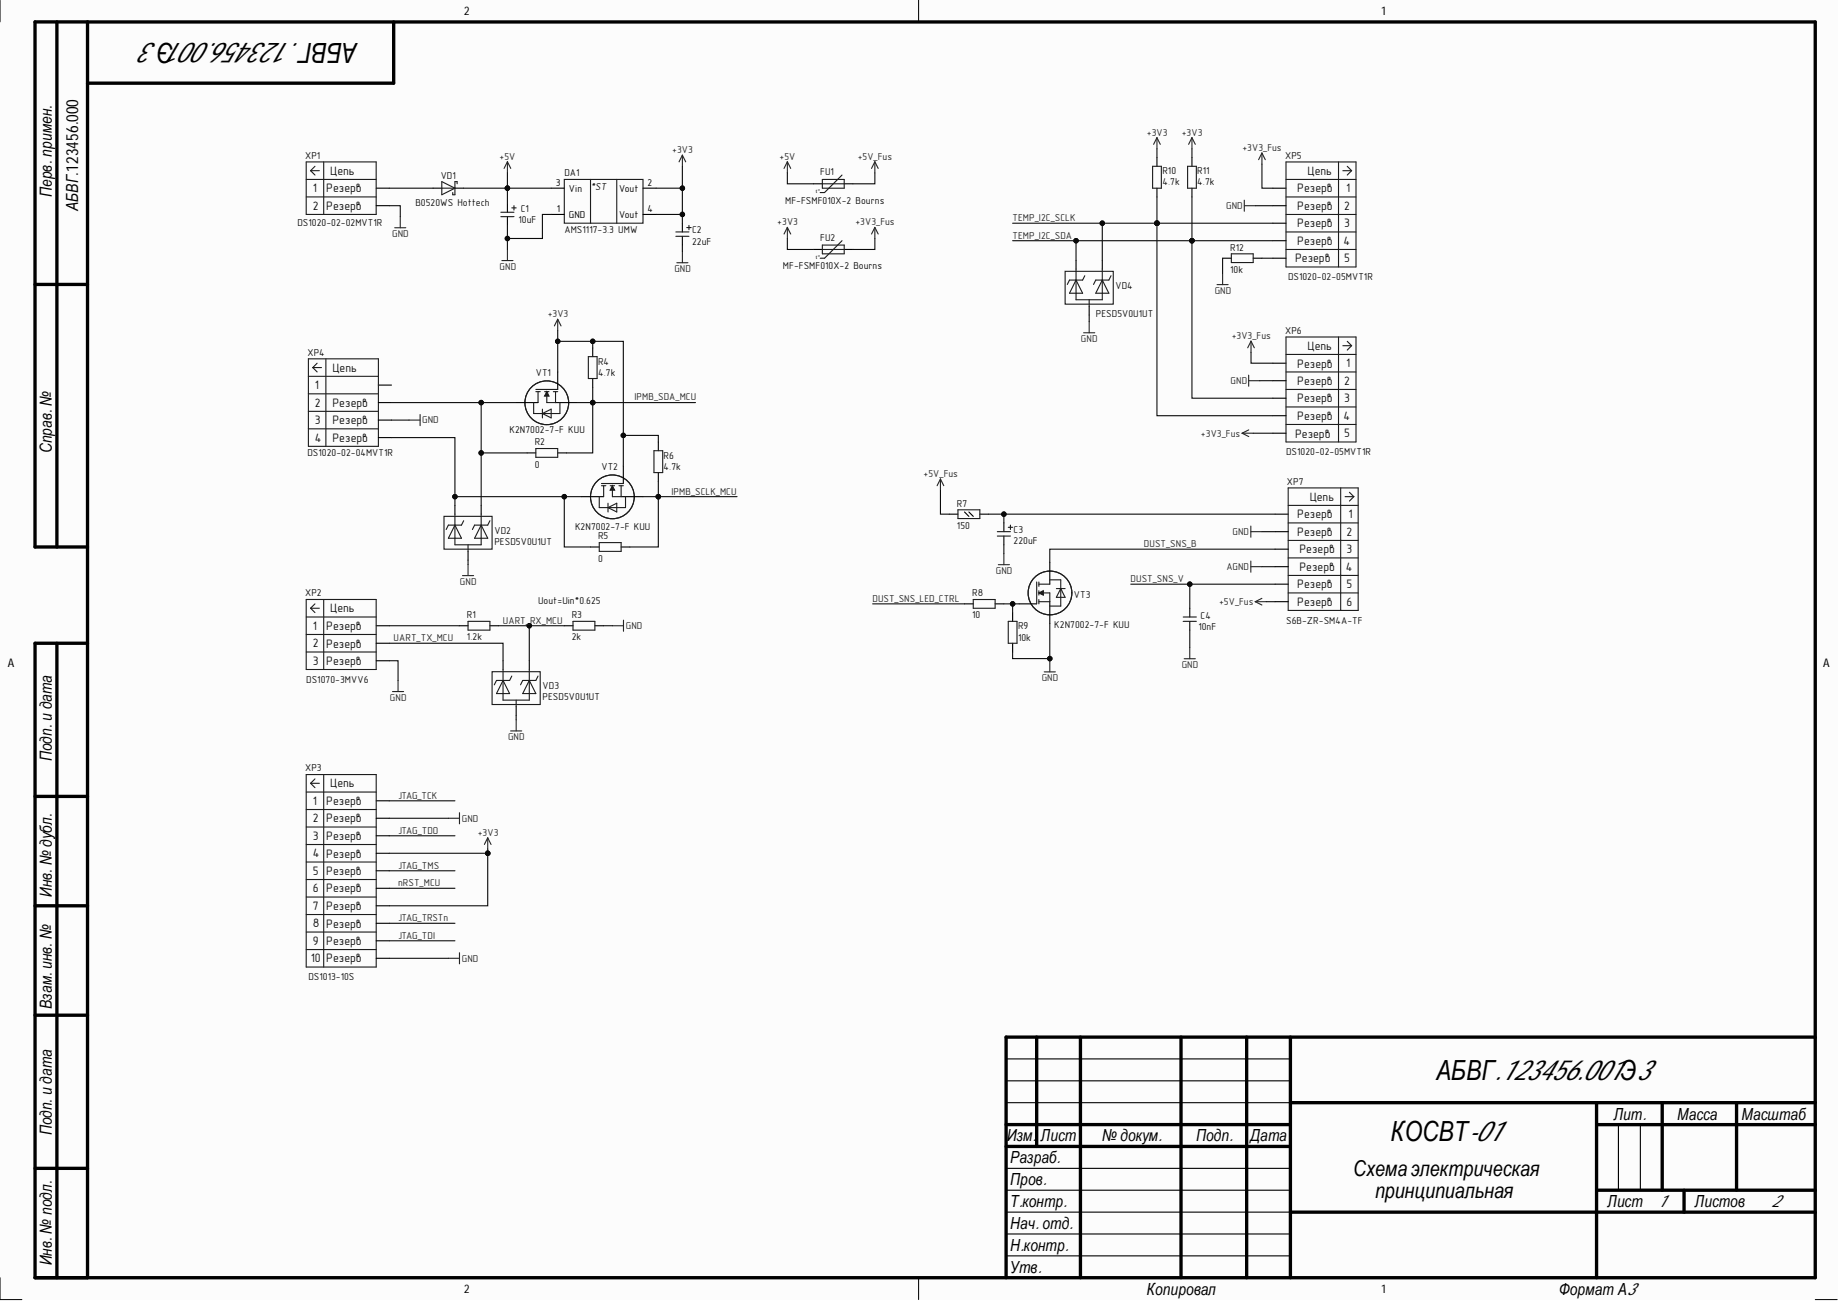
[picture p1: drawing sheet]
<svg xmlns="http://www.w3.org/2000/svg" width="420mm" height="297mm" viewBox="0 0 420 297" stroke-linecap="round" stroke-linejoin="round" font-family="sans-serif">
<g fill="#fcfcfc">
<path d="M0 0h419.2v296.5h-419.2z" fill-rule="evenodd"/>
<path d="M5 5h409.2v286.5h-409.2z" fill-rule="evenodd"/>
</g>
<path d="M0 0v5M209.6 0v5M0 291.5v5h5M209.6 291.5v5M414.2 296.5h5" fill="none" stroke="#000" stroke-width=".23"/>
<g fill="none" stroke="#000" stroke-width=".76">
<path d="M13 5v119.8M20 5v286.5M89.8 5v14h-69.8M8 64.9h12M20 124.8h-12v-119.8h406.2v286.5h-406.2v-144.7h12M13 146.8v144.7M8 181.7h12M8 206.6h12M8 231.6h12M236.5 236.6v25M246.5 236.6v54.9M269.5 236.6v54.9"/>
<path d="M284.4 236.6v54.9M294.4 236.6v54.9M414.2 236.6h-184.7v54.9M229.5 256.6h64.9M294.4 251.6h119.8M364.3 256.6h49.9M364.3 251.6v39.9M379.2 251.6v19.9M396.2 251.6v19.9M8 266.5h12M229.5 261.6h64.9M294.4 276.5h119.8"/>
<path d="M364.3 271.5h49.9M384.2 271.5v5"/>
</g>
<g fill="none" stroke="#000" stroke-width=".25">
<path d="M85.8 42.9h3M85.8 46.9h3M125.8 42.9h2.9M125.8 48.9h2.9M146.7 42.9h3M146.7 48.9h3M290.4 42.9h3M290.4 46.9h3M290.4 50.9h3M290.4 54.9h3M290.4 58.9h3M290.4 82.9h3"/>
<path d="M290.4 86.9h3M290.4 90.8h3M290.4 94.8h3M290.4 98.8h3M216.6 117.3h2M220.1 116.8l1 1M221.1 116.8l1 1M223.6 117.3h2M229 119.3v2M290.9 117.3h3M229 122.3v2M232.5 137.8h4"/>
<path d="M239.5 128.3v5M239.5 137.3v5M290.9 121.3h3M290.9 125.3h3M290.9 129.3h3M290.9 133.3h3M290.9 137.3h3M85.8 142.8h3M85.8 146.8h3M85.8 150.7h3M229.5 251.6h64.9M229.5 246.6h64.9"/>
<path d="M229.5 241.6h64.9M369.3 256.6v14.9M374.3 256.6v14.9M229.5 276.5h64.9M229.5 271.5h64.9M229.5 266.5h64.9M229.5 286.5h64.9M229.5 281.5h64.9"/>
</g>
<g fill="none" stroke="#1c1c1c" stroke-width=".25">
<path d="M69.9 36.9h15.9v12h-15.9zM70.9 38.9l1 1M70.9 38.9h2M71.9 37.9l-1 1M73.9 36.9v12M293.4 36.9h16v24h-16zM305.4 36.9v24M306.4 38.9h2M307.4 37.9l1 1M308.4 38.9l-1 1M69.9 40.9h15.9M69.9 44.9h15.9"/>
<path d="M128.7 40.9h18v10h-18zM134.7 40.9v10M140.7 40.9v10M293.4 40.9h16M293.4 44.9h16M293.4 48.9h16M293.4 52.9h16M293.4 56.9h16M293.4 76.9h16v23.9h-16zM305.4 76.9v23.9M306.4 78.9h2M307.4 77.9l1 1"/>
<path d="M308.4 78.9l-1 1M293.4 80.9h16M293.4 84.9h16M293.4 88.9h16M293.4 92.8h16M293.4 96.8h16M218.6 116.3h5v2h-5zM230.5 119.8v1M293.9 111.3h16v28h-16zM293.9 115.3h16M293.9 119.3h16M305.9 111.3v28"/>
<path d="M306.9 113.3h2M307.9 112.3l1 1M308.9 113.3l-1 1M69.9 136.8h15.9v15.9h-15.9zM70.9 138.8l1 1M70.9 138.8h2M71.9 137.8l-1 1M73.9 136.8v15.9M227.5 121.3h3M227.5 122.3h3M230 120.3h1M236.5 132.8v5"/>
<path d="M237 135.3h2.5v2h-2.5M237 133.3h2.5M293.9 123.3h16M293.9 127.3h16M293.9 131.3h16M293.9 135.3h16M69.9 140.8h15.9M69.9 144.8h15.9M69.9 148.7h15.9"/>
<circle cx="239.6" cy="135.3" r="5"/>
</g>
<g fill="none" stroke="#262626" stroke-width=".25">
<path d="M115.8 36.9l-.8 1.5M115.8 36.9l.7 1.5M115.8 36.9v2.5M155.7 35.4l-.8 1.5M155.7 35.4l.7 1.5M155.7 35.4v2.5M90.1 52h2.5M91.3 49.4v2.6M227.8 128.8h2.5M229 126.3v2.5M285.4 120v2.6M285.4 128v2.5"/>
<path d="M285.4 129.3h2.5M285.4 121.3h2.5"/>
</g>
<path d="M237 135.3l1-.5v1z" fill="#1c1c1c"/>
<g fill="none" stroke="#1c1c1c" stroke-width=".25">
<path d="M122.3 88.9h4.9M122.8 89.4v2.4M124.8 89.4v2.4h1.9v-2.4M222.1 136.8h4.9v2h-4.9zM237 135.3l1-.5v1zM237 132.8v1M237 134.8v1M237 136.8v1M239.5 132.3h2.5v6h-2.5M241 134.3h2M242 134.3l1 2h-2zM230 141.8h2v5h-2z"/>
<circle cx="124.8" cy="91.9" r="5"/>
</g>
<path d="M238.2 153.3h2.6M239.5 150.7v2.6" fill="none" stroke="#262626" stroke-width=".25"/>
<path d="M117.8 91.8h5M126.7 91.8h5M127.2 84.9v4M220.1 137.8h2M227 137.8h2M231 139.8v2M231 146.8v2" fill="none" stroke="#000" stroke-width=".25"/>
<path d="M124.8 89.4l.5 1h-1.1z" fill="#1c1c1c"/>
<g fill="none" stroke="#1c1c1c" stroke-width=".25">
<path d="M121.8 91.8v2.5h5.9v-2.5M122.3 89.4h1M123.8 93.3v2M123.8 94.3l2-1v2zM124.3 89.4h.9M124.8 89.4l.5 1h-1.1zM126.2 89.4h1M134.2 81.4h2v5h-2zM122.3 102.3h4.9v2h-4.9zM137.2 110.3h5M137.7 110.8v2.5M139.7 110.8v2.5h2v-2.5"/>
<circle cx="139.7" cy="113.4" r="5"/>
</g>
<path d="M127.2 72.8l-.7 1.6M127.2 72.8l.8 1.6M127.2 72.8v2.6" fill="none" stroke="#262626" stroke-width=".25"/>
<path d="M135.2 79.4v2M135.2 86.4v2M120.3 103.3h2M127.2 103.3h2M132.7 113.3h5M141.7 113.3h5M142.2 106.3v4" fill="none" stroke="#000" stroke-width=".25"/>
<path d="M139.7 110.8l.5 1h-1z" fill="#1c1c1c"/>
<g fill="none" stroke="#1c1c1c" stroke-width=".25">
<path d="M192.1 39.9l-4 4h-1M263 37.9h2v5h-2zM271 37.9h2v5h-2zM100.8 42.9h3M100.8 41.4l3 1.5-3 1.5zM104.3 41.9v-.5h-.5v3h-.5v-.5M114.3 48.4h3M114.3 49.4h3M116.8 47.4h1M117.3 46.9v1M154.2 52.9h3M154.2 53.9h3"/>
<path d="M156.7 51.9h1M157.2 51.4v1M187.6 55.9h5v2h-5zM187.6 40.9h5v2h-5zM187.6 56.9h5M187.6 41.9h5M192.1 54.9l-4 4h-1M280.9 57.9h5v2h-5zM243 61.9h11v7.5h-11zM245.5 63.9l1.5 3h-3zM245.5 61.4v7h6v-7M247.5 62.9l-.5 1h-3l-.5 1"/>
<path d="M248.5 68.4v1.5M251.5 63.9l1.5 3h-3zM253.5 62.9l-.5 1h-3l-.5 1M70.4 81.9h15.9v19.9h-15.9zM70.4 85.9h15.9M70.4 89.8h15.9M70.4 93.8h15.9M70.4 97.8h15.9M71.4 83.9l1 1M71.4 83.9h2M72.4 82.9l-1 1M74.4 81.9v19.9"/>
<path d="M101.3 117.8h11v7.5h-11zM103.8 117.3v7h6v-7M103.8 119.8l1.5 3h-3zM105.8 118.8l-.5 1h-3l-.5 1M109.8 119.8l1.5 3h-3zM111.8 118.8l-.5 1h-3l-.5 1M136.7 113.3v2.5h6v-2.5M137.2 110.8h1M138.7 114.8v2M138.7 115.8l2-1v2zM139.2 110.8h1M139.7 110.8l.5 1h-1z"/>
<path d="M141.2 110.8h1M149.2 102.8h2v5h-2zM106.8 124.3v1.5M136.7 123.8h5v2h-5zM106.8 141.8h5v2h-5zM112.3 153.2h11v7.5h-11zM114.8 155.2l1.5 3h-3zM114.8 152.7v7h6v-7M116.8 154.2l-.5 1h-3l-.5 1M117.8 159.7v1.5M120.8 155.2l1.5 3h-3zM122.8 154.2l-.5 1h-3l-.5 1"/>
<path d="M130.7 141.8h5v2h-5zM270 141.8h3M270 140.8h3M69.9 176.7h15.9v43.9h-15.9zM70.9 178.7l1 1M70.9 178.7h2M71.9 177.7l-1 1M73.9 176.7v43.9M69.9 180.7h15.9M69.9 184.7h15.9M69.9 188.7h15.9M69.9 192.7h15.9"/>
<path d="M69.9 196.7h15.9M69.9 200.7h15.9M69.9 204.7h15.9M69.9 208.6h15.9M69.9 212.6h15.9M69.9 216.6h15.9"/>
</g>
<g fill="none" stroke="#000" stroke-width=".25">
<path d="M264 35.9v2M271.9 35.9v2M98.8 42.9h2M103.8 42.9h2M115.8 46.4v2M115.8 49.4v2M155.7 50.9v2M155.7 53.9v2M185.6 56.9h2M185.6 41.9h2M192.6 56.9h2M192.6 41.9h2"/>
<path d="M245.5 59.4v2M251.5 59.4v2M264 42.9v2M271.9 42.9v2M278.9 58.9h2M285.9 58.9h2M248.5 69.9v2M86.3 87.9h3M86.3 91.8h3M86.3 95.8h3M86.3 99.8h3M103.8 115.3v2"/>
<path d="M109.8 115.3v2M150.2 100.8v2M150.2 107.8v2M106.8 125.8v2M134.7 124.8h2M141.7 124.8h2M271.5 138.8v2M104.8 142.8h2M111.8 142.8h2M114.8 150.7v2M120.8 150.7v2M128.7 142.8h2"/>
<path d="M135.7 142.8h2M271.5 141.8v2M117.8 161.2v2M85.8 182.7h3M85.8 186.7h3M85.8 190.7h3M85.8 194.7h3M85.8 198.7h3M85.8 202.7h3M85.8 206.6h3M85.8 210.6h3M85.8 214.6h3"/>
<path d="M85.8 218.6h3"/>
</g>
<g fill="none" stroke="#262626" stroke-width=".25">
<path d="M179.6 36.9l-.7 1.5M179.6 36.9l.8 1.5M179.6 36.9v2.5M199.6 36.9v2.5M199.6 36.9l-.8 1.5M199.6 36.9l.8 1.5M264 31.4l-.8 1.5M264 31.4l.7 1.5M264 31.4v2.5M271.9 31.4l-.7 1.5M271.9 31.4l.8 1.5M271.9 31.4v2.5"/>
<path d="M287.9 34.9l-.7 1.5M287.9 34.9l.8 1.5M287.9 34.9v2.5M114.5 59.4h2.5M115.8 56.9v2.5M154.4 59.9h2.6M155.7 57.4v2.5M179.6 51.9v2.5M179.6 51.9l-.7 1.5M179.6 51.9l.8 1.5M199.6 51.9l-.8 1.5M199.6 51.9l.8 1.5"/>
<path d="M199.6 51.9v2.5M283.9 45.7v2.5M283.9 46.9h2.5M247.2 75.9h2.6M248.5 73.4v2.5M277.7 64.9h2.5M278.9 62.4v2.5M285.4 77.8l-.7 1.6M285.4 77.8l.8 1.6M285.4 77.8v2.6M93.3 95.8h2.6M95.9 94.6v2.5"/>
<path d="M283.4 98.8l1.5 .8M283.4 98.8h2.5M284.9 85.6v2.5M284.9 86.9h2.5M284.9 98.1l-1.5 .7M214.6 109.3l-.8 1.5M214.6 109.3l.7 1.5M214.6 109.3v2.5M105.5 131.3h2.6M106.8 128.8v2.5M286.4 137.3l1.5 .7M286.4 137.3h2.5"/>
<path d="M287.9 136.5l-1.5 .8M89.6 157.8h2.5M90.8 155.2v2.6M139.7 142.8h2.6M142.3 141.5v2.5M270.2 150.3h2.5M271.5 147.7v2.6M116.5 166.8h2.5M117.8 164.2v2.6M102.3 186.7h2.5M104.8 185.4v2.5M111.3 191.1l-.8 1.6"/>
<path d="M111.3 191.1l.7 1.6M111.3 191.1v2.6M102.3 218.6h2.5M104.8 217.4v2.5"/>
</g>
<path d="M155.7 37.9v5h-6" fill="none" stroke="#0e0e0e" stroke-width=".25"/>
<circle cx="155.7" cy="42.9" r=".51" fill="#0e0e0e"/>
<circle cx="155.7" cy="42.9" r=".51" fill="none" stroke="#0e0e0e" stroke-width=".23"/>
<path d="M88.8 46.9h2.5v2.5M229 124.3v2M258 133.3h32.9M287.9 129.3h3" fill="none" stroke="#0e0e0e" stroke-width=".25"/>
<circle cx="271.5" cy="133.3" r=".51" fill="#0e0e0e"/>
<circle cx="271.5" cy="133.3" r=".51" fill="none" stroke="#0e0e0e" stroke-width=".23"/>
<path d="M287.9 121.3h3M239.5 142.3v8.4" fill="none" stroke="#0e0e0e" stroke-width=".25"/>
<circle cx="239.5" cy="150.3" r=".51" fill="#0e0e0e"/>
<circle cx="239.5" cy="150.3" r=".51" fill="none" stroke="#0e0e0e" stroke-width=".23"/>
<path d="M229 137.8h3.5" fill="none" stroke="#0e0e0e" stroke-width=".25"/>
<circle cx="231" cy="137.8" r=".51" fill="#0e0e0e"/>
<circle cx="231" cy="137.8" r=".51" fill="none" stroke="#0e0e0e" stroke-width=".23"/>
<path d="M231 148.8v1.5h8.5" fill="none" stroke="#0e0e0e" stroke-width=".25"/>
<circle cx="239.5" cy="150.3" r=".51" fill="#0e0e0e"/>
<circle cx="239.5" cy="150.3" r=".51" fill="none" stroke="#0e0e0e" stroke-width=".23"/>
<path d="M231 137.8v2" fill="none" stroke="#0e0e0e" stroke-width=".25"/>
<circle cx="231" cy="137.8" r=".51" fill="#0e0e0e"/>
<circle cx="231" cy="137.8" r=".51" fill="none" stroke="#0e0e0e" stroke-width=".23"/>
<path d="M127.2 77.9h8v1.5M199.1 137.8h21" fill="none" stroke="#0e0e0e" stroke-width=".25"/>
<circle cx="135.2" cy="77.9" r=".51" fill="#0e0e0e"/>
<circle cx="135.2" cy="77.9" r=".51" fill="none" stroke="#0e0e0e" stroke-width=".23"/>
<circle cx="127.2" cy="77.9" r=".51" fill="#0e0e0e"/>
<circle cx="127.2" cy="77.9" r=".51" fill="none" stroke="#0e0e0e" stroke-width=".23"/>
<path d="M135.2 88.4v3.4h-3.5" fill="none" stroke="#0e0e0e" stroke-width=".25"/>
<circle cx="135.2" cy="91.8" r=".51" fill="#0e0e0e"/>
<circle cx="135.2" cy="91.8" r=".51" fill="none" stroke="#0e0e0e" stroke-width=".23"/>
<path d="M135.2 91.8h23.5" fill="none" stroke="#0e0e0e" stroke-width=".25"/>
<circle cx="135.2" cy="91.8" r=".51" fill="#0e0e0e"/>
<circle cx="135.2" cy="91.8" r=".51" fill="none" stroke="#0e0e0e" stroke-width=".23"/>
<path d="M135.2 91.8v11.5h-6" fill="none" stroke="#0e0e0e" stroke-width=".25"/>
<circle cx="135.2" cy="91.8" r=".51" fill="#0e0e0e"/>
<circle cx="135.2" cy="91.8" r=".51" fill="none" stroke="#0e0e0e" stroke-width=".23"/>
<path d="M109.8 91.8v11.5h10.5" fill="none" stroke="#0e0e0e" stroke-width=".25"/>
<circle cx="109.8" cy="103.3" r=".51" fill="#0e0e0e"/>
<circle cx="109.8" cy="103.3" r=".51" fill="none" stroke="#0e0e0e" stroke-width=".23"/>
<circle cx="109.8" cy="91.8" r=".51" fill="#0e0e0e"/>
<circle cx="109.8" cy="91.8" r=".51" fill="none" stroke="#0e0e0e" stroke-width=".23"/>
<path d="M142.2 99.3h8v1.5" fill="none" stroke="#0e0e0e" stroke-width=".25"/>
<circle cx="142.2" cy="99.3" r=".51" fill="#0e0e0e"/>
<circle cx="142.2" cy="99.3" r=".51" fill="none" stroke="#0e0e0e" stroke-width=".23"/>
<path d="M150.2 109.8v3.5h-3.5" fill="none" stroke="#0e0e0e" stroke-width=".25"/>
<circle cx="150.2" cy="113.3" r=".51" fill="#0e0e0e"/>
<circle cx="150.2" cy="113.3" r=".51" fill="none" stroke="#0e0e0e" stroke-width=".23"/>
<path d="M150.2 113.3h18" fill="none" stroke="#0e0e0e" stroke-width=".25"/>
<circle cx="150.2" cy="113.3" r=".51" fill="#0e0e0e"/>
<circle cx="150.2" cy="113.3" r=".51" fill="none" stroke="#0e0e0e" stroke-width=".23"/>
<path d="M150.2 113.3v11.5h-6.5" fill="none" stroke="#0e0e0e" stroke-width=".25"/>
<circle cx="150.2" cy="113.3" r=".51" fill="#0e0e0e"/>
<circle cx="150.2" cy="113.3" r=".51" fill="none" stroke="#0e0e0e" stroke-width=".23"/>
<path d="M128.7 113.3v11.5h6" fill="none" stroke="#0e0e0e" stroke-width=".25"/>
<circle cx="128.7" cy="113.3" r=".51" fill="#0e0e0e"/>
<circle cx="128.7" cy="113.3" r=".51" fill="none" stroke="#0e0e0e" stroke-width=".23"/>
<path d="M287.9 37.4v5.5h2.5M271.9 54.9h18.5M278.9 58.9v3.5M286.4 46.9h4" fill="none" stroke="#0e0e0e" stroke-width=".25"/>
<circle cx="272" cy="54.9" r=".51" fill="#0e0e0e"/>
<circle cx="272" cy="54.9" r=".51" fill="none" stroke="#0e0e0e" stroke-width=".23"/>
<path d="M264 33.9v2M271.9 33.9v2M231 54.9h40.9" fill="none" stroke="#0e0e0e" stroke-width=".25"/>
<circle cx="272" cy="54.9" r=".51" fill="#0e0e0e"/>
<circle cx="272" cy="54.9" r=".51" fill="none" stroke="#0e0e0e" stroke-width=".23"/>
<circle cx="245.5" cy="54.9" r=".51" fill="#0e0e0e"/>
<circle cx="245.5" cy="54.9" r=".51" fill="none" stroke="#0e0e0e" stroke-width=".23"/>
<path d="M135.2 77.9h7v28.4M285.4 80.4v2.5h5M285.9 98.8h4.5M287.4 86.9h3" fill="none" stroke="#0e0e0e" stroke-width=".25"/>
<circle cx="135.2" cy="77.9" r=".51" fill="#0e0e0e"/>
<circle cx="135.2" cy="77.9" r=".51" fill="none" stroke="#0e0e0e" stroke-width=".23"/>
<circle cx="142.2" cy="99.3" r=".51" fill="#0e0e0e"/>
<circle cx="142.2" cy="99.3" r=".51" fill="none" stroke="#0e0e0e" stroke-width=".23"/>
<path d="M127.2 75.4v9.5M290.9 125.3h-51.4v3" fill="none" stroke="#0e0e0e" stroke-width=".25"/>
<circle cx="127.2" cy="77.9" r=".51" fill="#0e0e0e"/>
<circle cx="127.2" cy="77.9" r=".51" fill="none" stroke="#0e0e0e" stroke-width=".23"/>
<path d="M105.8 42.9h20" fill="none" stroke="#0e0e0e" stroke-width=".25"/>
<circle cx="115.8" cy="42.9" r=".51" fill="#0e0e0e"/>
<circle cx="115.8" cy="42.9" r=".51" fill="none" stroke="#0e0e0e" stroke-width=".23"/>
<path d="M125.8 48.9h-2v5.5h-8v2.5" fill="none" stroke="#0e0e0e" stroke-width=".25"/>
<circle cx="115.8" cy="54.4" r=".51" fill="#0e0e0e"/>
<circle cx="115.8" cy="54.4" r=".51" fill="none" stroke="#0e0e0e" stroke-width=".23"/>
<path d="M115.8 42.9v3.5M88.8 150.7h2v4.5M137.7 142.8h2" fill="none" stroke="#0e0e0e" stroke-width=".25"/>
<circle cx="115.8" cy="42.9" r=".51" fill="#0e0e0e"/>
<circle cx="115.8" cy="42.9" r=".51" fill="none" stroke="#0e0e0e" stroke-width=".23"/>
<path d="M115.8 51.4v3" fill="none" stroke="#0e0e0e" stroke-width=".25"/>
<circle cx="115.8" cy="54.4" r=".51" fill="#0e0e0e"/>
<circle cx="115.8" cy="54.4" r=".51" fill="none" stroke="#0e0e0e" stroke-width=".23"/>
<path d="M264 50.9v43.9h26.4" fill="none" stroke="#0e0e0e" stroke-width=".25"/>
<circle cx="264" cy="50.9" r=".51" fill="#0e0e0e"/>
<circle cx="264" cy="50.9" r=".51" fill="none" stroke="#0e0e0e" stroke-width=".23"/>
<path d="M271.9 54.9v35.9h18.5" fill="none" stroke="#0e0e0e" stroke-width=".25"/>
<circle cx="272" cy="54.9" r=".51" fill="#0e0e0e"/>
<circle cx="272" cy="54.9" r=".51" fill="none" stroke="#0e0e0e" stroke-width=".23"/>
<path d="M271.9 44.9v10M287.9 58.9h2.5" fill="none" stroke="#0e0e0e" stroke-width=".25"/>
<circle cx="272" cy="54.9" r=".51" fill="#0e0e0e"/>
<circle cx="272" cy="54.9" r=".51" fill="none" stroke="#0e0e0e" stroke-width=".23"/>
<path d="M264 44.9v6" fill="none" stroke="#0e0e0e" stroke-width=".25"/>
<circle cx="264" cy="50.9" r=".51" fill="#0e0e0e"/>
<circle cx="264" cy="50.9" r=".51" fill="none" stroke="#0e0e0e" stroke-width=".23"/>
<circle cx="264" cy="50.9" r=".51" fill="#0e0e0e"/>
<circle cx="264" cy="50.9" r=".51" fill="none" stroke="#0e0e0e" stroke-width=".23"/>
<path d="M115.8 39.4v3.5M88.8 42.9h10" fill="none" stroke="#0e0e0e" stroke-width=".25"/>
<circle cx="115.8" cy="42.9" r=".51" fill="#0e0e0e"/>
<circle cx="115.8" cy="42.9" r=".51" fill="none" stroke="#0e0e0e" stroke-width=".23"/>
<g fill="none" stroke="#0e0e0e" stroke-width=".25">
<path d="M179.6 39.4v2.5h6M199.6 39.4v2.5h-5M179.6 54.4v2.5h6M199.6 54.4v2.5h-5M88.8 186.7h13.5M88.8 190.7h15M88.8 182.7h15M88.8 198.7h15M88.8 194.7h22.5M88.8 218.6h13.5M88.8 202.7h15M88.8 210.6h15"/>
<path d="M88.8 214.6h15"/>
</g>
<circle cx="111.3" cy="194.7" r=".51" fill="#0e0e0e"/>
<circle cx="111.3" cy="194.7" r=".51" fill="none" stroke="#0e0e0e" stroke-width=".23"/>
<path d="M155.7 55.9v1.5M89.3 99.8h14.5v13.5h28.9M89.3 95.8h4" fill="none" stroke="#0e0e0e" stroke-width=".25"/>
<circle cx="128.7" cy="113.3" r=".51" fill="#0e0e0e"/>
<circle cx="128.7" cy="113.3" r=".51" fill="none" stroke="#0e0e0e" stroke-width=".23"/>
<circle cx="103.8" cy="113.3" r=".51" fill="#0e0e0e"/>
<circle cx="103.8" cy="113.3" r=".51" fill="none" stroke="#0e0e0e" stroke-width=".23"/>
<path d="M103.8 113.3v2" fill="none" stroke="#0e0e0e" stroke-width=".25"/>
<circle cx="103.8" cy="113.3" r=".51" fill="#0e0e0e"/>
<circle cx="103.8" cy="113.3" r=".51" fill="none" stroke="#0e0e0e" stroke-width=".23"/>
<path d="M109.8 103.3v12" fill="none" stroke="#0e0e0e" stroke-width=".25"/>
<circle cx="109.8" cy="103.3" r=".51" fill="#0e0e0e"/>
<circle cx="109.8" cy="103.3" r=".51" fill="none" stroke="#0e0e0e" stroke-width=".23"/>
<path d="M245.5 54.9v4.5M106.8 127.8v1" fill="none" stroke="#0e0e0e" stroke-width=".25"/>
<circle cx="245.5" cy="54.9" r=".51" fill="#0e0e0e"/>
<circle cx="245.5" cy="54.9" r=".51" fill="none" stroke="#0e0e0e" stroke-width=".23"/>
<path d="M251.5 50.9v8.5" fill="none" stroke="#0e0e0e" stroke-width=".25"/>
<circle cx="251.5" cy="50.9" r=".51" fill="#0e0e0e"/>
<circle cx="251.5" cy="50.9" r=".51" fill="none" stroke="#0e0e0e" stroke-width=".23"/>
<path d="M248.5 71.9v1.5M120.8 142.8v7.9M117.8 163.2v1" fill="none" stroke="#0e0e0e" stroke-width=".25"/>
<circle cx="120.8" cy="142.8" r=".51" fill="#0e0e0e"/>
<circle cx="120.8" cy="142.8" r=".51" fill="none" stroke="#0e0e0e" stroke-width=".23"/>
<path d="M271.5 133.3v5.5M288.9 137.3h2" fill="none" stroke="#0e0e0e" stroke-width=".25"/>
<circle cx="271.5" cy="133.3" r=".51" fill="#0e0e0e"/>
<circle cx="271.5" cy="133.3" r=".51" fill="none" stroke="#0e0e0e" stroke-width=".23"/>
<path d="M214.6 111.8v5.5h2M88.8 146.8h26v3.9M88.8 142.8h16M271.5 143.8v3.9M111.3 194.7v11.9h-22.5" fill="none" stroke="#0e0e0e" stroke-width=".25"/>
<circle cx="111.3" cy="194.7" r=".51" fill="#0e0e0e"/>
<circle cx="111.3" cy="194.7" r=".51" fill="none" stroke="#0e0e0e" stroke-width=".23"/>
<path d="M89.3 91.8h28.5" fill="none" stroke="#0e0e0e" stroke-width=".25"/>
<circle cx="109.8" cy="91.8" r=".51" fill="#0e0e0e"/>
<circle cx="109.8" cy="91.8" r=".51" fill="none" stroke="#0e0e0e" stroke-width=".23"/>
<path d="M155.7 42.9v6h-6" fill="none" stroke="#0e0e0e" stroke-width=".25"/>
<circle cx="155.7" cy="48.9" r=".51" fill="#0e0e0e"/>
<circle cx="155.7" cy="48.9" r=".51" fill="none" stroke="#0e0e0e" stroke-width=".23"/>
<circle cx="155.7" cy="42.9" r=".51" fill="#0e0e0e"/>
<circle cx="155.7" cy="42.9" r=".51" fill="none" stroke="#0e0e0e" stroke-width=".23"/>
<path d="M225.6 117.3h3.4v2" fill="none" stroke="#0e0e0e" stroke-width=".25"/>
<circle cx="229" cy="117.3" r=".51" fill="#0e0e0e"/>
<circle cx="229" cy="117.3" r=".51" fill="none" stroke="#0e0e0e" stroke-width=".23"/>
<path d="M231 50.9h33" fill="none" stroke="#0e0e0e" stroke-width=".25"/>
<circle cx="264" cy="50.9" r=".51" fill="#0e0e0e"/>
<circle cx="264" cy="50.9" r=".51" fill="none" stroke="#0e0e0e" stroke-width=".23"/>
<circle cx="251.5" cy="50.9" r=".51" fill="#0e0e0e"/>
<circle cx="251.5" cy="50.9" r=".51" fill="none" stroke="#0e0e0e" stroke-width=".23"/>
<path d="M264 50.9h26.4" fill="none" stroke="#0e0e0e" stroke-width=".25"/>
<circle cx="264" cy="50.9" r=".51" fill="#0e0e0e"/>
<circle cx="264" cy="50.9" r=".51" fill="none" stroke="#0e0e0e" stroke-width=".23"/>
<path d="M111.3 193.7v1" fill="none" stroke="#0e0e0e" stroke-width=".25"/>
<circle cx="111.3" cy="194.7" r=".51" fill="#0e0e0e"/>
<circle cx="111.3" cy="194.7" r=".51" fill="none" stroke="#0e0e0e" stroke-width=".23"/>
<path d="M155.7 48.9v2" fill="none" stroke="#0e0e0e" stroke-width=".25"/>
<circle cx="155.7" cy="48.9" r=".51" fill="#0e0e0e"/>
<circle cx="155.7" cy="48.9" r=".51" fill="none" stroke="#0e0e0e" stroke-width=".23"/>
<path d="M229 117.3h61.9" fill="none" stroke="#0e0e0e" stroke-width=".25"/>
<circle cx="229" cy="117.3" r=".51" fill="#0e0e0e"/>
<circle cx="229" cy="117.3" r=".51" fill="none" stroke="#0e0e0e" stroke-width=".23"/>
<path d="M113.8 142.8h14.9" fill="none" stroke="#0e0e0e" stroke-width=".25"/>
<circle cx="120.8" cy="142.8" r=".51" fill="#0e0e0e"/>
<circle cx="120.8" cy="142.8" r=".51" fill="none" stroke="#0e0e0e" stroke-width=".23"/>
<g font-size="6.3">
<text x="81.5" y="9.8" transform="rotate(-180 81.5 9.8)">АБВГ.123456.001Э3</text>
<text x="327.7" y="246.3">АБВГ.123456.001Э3</text>
<text x="317.4" y="260.3">КОСВТ-01</text>
</g>
<g font-size="5">
<text x="308.7" y="268.3">Схемаэлектрическая</text>
<text x="313.7" y="273.2">принципиальная</text>
</g>
<g font-size="3.8">
<text x="11.8" y="45" transform="rotate(-90 11.8 45)">Перв. примен.</text>
<text x="17.8" y="48.1" transform="rotate(-90 17.8 48.1)">АБВГ.123456.000</text>
<text x="11.8" y="103.5" transform="rotate(-90 11.8 103.5)">Справ. №</text>
<text x="11.8" y="173.7" transform="rotate(-90 11.8 173.7)">Подп. и дата</text>
<text x="11.8" y="204.6" transform="rotate(-90 11.8 204.6)">Инв. № дубл.</text>
<text x="11.8" y="230.1" transform="rotate(-90 11.8 230.1)">Взам. инв. №</text>
<text x="368.2" y="255.4">Лит.</text>
<text x="382.7" y="255.4">Масса</text>
<text x="397.4" y="255.4">Масштаб</text>
<text x="11.8" y="259" transform="rotate(-90 11.8 259)">Подп. и дата</text>
<text x="229.8" y="260.4">Изм.</text>
<text x="237.5" y="260.4">Лист</text>
<text x="251.4" y="260.4">№ докум.</text>
<text x="272.9" y="260.4">Подп.</text>
<text x="285.3" y="260.4">Дата</text>
<text x="230.5" y="265.4">Разраб.</text>
<text x="230.5" y="270.4">Пров.</text>
<text x="230.5" y="275.4">Т.контр.</text>
<text x="366.8" y="275.4">Лист</text>
<text x="378.3" y="275.4">1</text>
<text x="386.7" y="275.4">Листов</text>
<text x="404.2" y="275.4">2</text>
<text x="230.5" y="280.3">Нач. отд.</text>
<text x="230.5" y="285.3">Н.контр.</text>
<text x="11.8" y="288.6" transform="rotate(-90 11.8 288.6)">Инв. № подл.</text>
<text x="230.5" y="290.3">Утв.</text>
<text x="261.7" y="295.4">Копировал</text>
<text x="355.7" y="295.4">Формат А3</text>
</g>
<g font-size="2.8" fill="#0e0e0e">
<text x="75.4" y="39.9">Цепь</text>
<text x="298.3" y="39.9">Цепь</text>
<text x="71.4" y="43.9">1</text>
<text x="71.4" y="47.8">2</text>
<text x="74.4" y="47.9">Резерв</text>
<text x="74.4" y="43.9">Резерв</text>
<text x="296" y="47.9">Резерв</text>
<text x="296" y="43.9">Резерв</text>
<text x="306.7" y="47.8">2</text>
<text x="307.1" y="43.9">1</text>
<text x="296" y="51.9">Резерв</text>
<text x="306.7" y="51.8">3</text>
<text x="295.5" y="59.8">Резерв</text>
<text x="296" y="55.9">Резерв</text>
<text x="306.5" y="55.9">4</text>
<text x="306.7" y="59.8">5</text>
<text x="296" y="83.8">Резерв</text>
<text x="298.3" y="79.8">Цепь</text>
<text x="307.1" y="83.8">1</text>
<text x="71.8" y="88.7">1</text>
<text x="75.9" y="84.8">Цепь</text>
<text x="296" y="87.8">Резерв</text>
<text x="306.7" y="87.8">2</text>
<text x="71.8" y="92.8">2</text>
<text x="75.9" y="92.8">Резерв</text>
<text x="296" y="95.8">Резерв</text>
<text x="296" y="91.8">Резерв</text>
<text x="306.5" y="95.8">4</text>
<text x="306.7" y="91.8">3</text>
<text x="71.8" y="96.8">3</text>
<text x="71.8" y="100.7">4</text>
<text x="75.9" y="100.8">Резерв</text>
<text x="75.9" y="96.8">Резерв</text>
<text x="295.5" y="99.8">Резерв</text>
<text x="306.7" y="99.7">5</text>
<text x="296" y="118.2">Резерв</text>
<text x="298.8" y="114.3">Цепь</text>
<text x="307.6" y="118.2">1</text>
<text x="296" y="122.2">Резерв</text>
<text x="307.2" y="122.2">2</text>
<text x="296.5" y="130.2">Резерв</text>
<text x="296.5" y="126.3">Резерв</text>
<text x="307" y="130.2">4</text>
<text x="307.2" y="126.2">3</text>
<text x="296" y="134.2">Резерв</text>
<text x="307.2" y="134.2">5</text>
<text x="71.4" y="143.7">1</text>
<text x="74.4" y="143.7">Резерв</text>
<text x="75.4" y="139.7">Цепь</text>
<text x="296" y="138.2">Резерв</text>
<text x="307.2" y="138.2">6</text>
<text x="71.4" y="147.7">2</text>
<text x="74.4" y="147.7">Резерв</text>
<text x="71.4" y="151.7">3</text>
<text x="74.4" y="151.7">Резерв</text>
<text x="75.4" y="179.6">Цепь</text>
<text x="71.4" y="183.7">1</text>
<text x="74.4" y="183.7">Резерв</text>
<text x="71.4" y="187.6">2</text>
<text x="71.4" y="191.6">3</text>
<text x="74.4" y="191.6">Резерв</text>
<text x="74.4" y="187.6">Резерв</text>
<text x="71.4" y="195.6">4</text>
<text x="74.4" y="195.7">Резерв</text>
<text x="71.4" y="199.6">5</text>
<text x="71.4" y="203.6">6</text>
<text x="74.4" y="203.6">Резерв</text>
<text x="74.4" y="199.6">Резерв</text>
<text x="71.4" y="207.6">7</text>
<text x="74.4" y="207.6">Резерв</text>
<text x="71.4" y="211.5">8</text>
<text x="71.4" y="215.6">9</text>
<text x="74.4" y="215.6">Резерв</text>
<text x="74.4" y="211.6">Резерв</text>
<text x="70.9" y="219.6">10</text>
<text x="74.4" y="219.6">Резерв</text>
</g>
<g font-size="2.7">
<text x="105.9" y="3.5">2</text>
<text x="315.2" y="3.5">1</text>
<text x="1.8" y="152.2">A</text>
<text x="416" y="152.2">A</text>
<text x="105.9" y="295">2</text>
<text x="315.2" y="295">1</text>
</g>
<g font-size="2.3" fill="#262626">
<text x="153.4" y="34.9">+3V3</text>
<text x="261.7" y="30.9">+3V3</text>
<text x="269.6" y="30.9">+3V3</text>
<text x="283.5" y="34.4">+3V3_Fus</text>
<text x="114" y="36.4">+5V</text>
<text x="177.9" y="36.4">+5V</text>
<text x="195.7" y="36.4">+5V_Fus</text>
<text x="279.8" y="47.8">GND</text>
<text x="177.3" y="51.4">+3V3</text>
<text x="195.2" y="51.4">+3V3_Fus</text>
<text x="231" y="50.5">TEMP_I2C_SCLK</text>
<text x="89.5" y="54">GND</text>
<text x="231" y="54.4">TEMP_I2C_SDA</text>
<text x="114" y="61.5">GND</text>
<text x="153.9" y="62">GND</text>
<text x="277.1" y="67">GND</text>
<text x="125" y="72.3">+3V3</text>
<text x="281" y="77.3">+3V3_Fus</text>
<text x="246.6" y="78">GND</text>
<text x="280.8" y="87.6">GND</text>
<text x="144.7" y="91.4">IPMB_SDA_MCU</text>
<text x="96.3" y="96.6">GND</text>
<text x="274" y="99.6">+3V3_Fus</text>
<text x="153.2" y="112.8">IPMB_SCLK_MCU</text>
<text x="210.7" y="108.8">+5V_Fus</text>
<text x="261" y="124.8">DUST_SNS_B</text>
<text x="281.2" y="122.1">GND</text>
<text x="227.2" y="130.9">GND</text>
<text x="279.8" y="130.1">AGND</text>
<text x="104.9" y="133.4">GND</text>
<text x="199.1" y="137.3">DUST_SNS_LED_CTRL</text>
<text x="258" y="132.8">DUST_SNS_V</text>
<text x="114.7" y="142.3">UART_RX_MCU</text>
<text x="142.8" y="143.6">GND</text>
<text x="278.1" y="138.1">+5V_Fus</text>
<text x="89.8" y="146.3">UART_TX_MCU</text>
<text x="237.7" y="155.3">GND</text>
<text x="269.6" y="152.4">GND</text>
<text x="89" y="159.8">GND</text>
<text x="115.9" y="168.8">GND</text>
<text x="90.8" y="182.2">JTAG_TCK</text>
<text x="90.8" y="190.2">JTAG_TDO</text>
<text x="105.4" y="187.5">GND</text>
<text x="109" y="190.7">+3V3</text>
<text x="90.8" y="198.2">JTAG_TMS</text>
<text x="90.8" y="202.2">nRST_MCU</text>
<text x="90.8" y="210.2">JTAG_TRSTn</text>
<text x="90.8" y="214.2">JTAG_TDI</text>
<text x="105.4" y="219.4">GND</text>
</g>
<g font-size="2.3" fill="#0e0e0e">
<text x="69.6" y="36.3">XP1</text>
<text x="100.5" y="40.7">VD1</text>
<text x="128.8" y="40.2">DA1</text>
<text x="187.2" y="40">FU1</text>
<text x="265.2" y="39.7">R10</text>
<text x="273.2" y="39.7">R11</text>
<text x="293.2" y="36.3">XP5</text>
<text x="94.8" y="47">B0520WS Hottech</text>
<text x="134.8" y="43.4">*ST</text>
<text x="179.1" y="46.5">MF-FSMF010X-2 Bourns</text>
<text x="265.2" y="42.3">4.7k</text>
<text x="273.2" y="42.3">4.7k</text>
<text x="67.8" y="51.5">DS1020-02-02MVT1R</text>
<text x="118.3" y="51">10uF</text>
<text x="118.8" y="48.4">C1</text>
<text x="128.8" y="53.2">AMS1117-3.3 UMW</text>
<text x="157.9" y="53.2">C2</text>
<text x="157.9" y="55.8">22uF</text>
<text x="187.2" y="54.9">FU2</text>
<text x="280.7" y="57.2">R12</text>
<text x="178.6" y="61.4">MF-FSMF010X-2 Bourns</text>
<text x="254.5" y="65.9">VD4</text>
<text x="280.7" y="62.2">10k</text>
<text x="293.9" y="63.9">DS1020-02-05MVT1R</text>
<text x="250" y="72.4">PESD5V0U1UT</text>
<text x="293.2" y="76.2">XP6</text>
<text x="70.1" y="81.1">XP4</text>
<text x="136.5" y="83.2">R4</text>
<text x="122.3" y="85.9">VT1</text>
<text x="136.5" y="85.7">4.7k</text>
<text x="116.3" y="98.9">K2N7002-7-F KUU</text>
<text x="122" y="101.6">R2</text>
<text x="70.1" y="104.1">DS1020-02-04MVT1R</text>
<text x="122" y="106.7">0</text>
<text x="137.2" y="107.3">VT2</text>
<text x="151.4" y="104.6">R6</text>
<text x="151.4" y="107.2">4.7k</text>
<text x="293.4" y="103.9">DS1020-02-05MVT1R</text>
<text x="293.6" y="110.6">XP7</text>
<text x="218.3" y="115.6">R7</text>
<text x="112.8" y="121.8">VD2</text>
<text x="112.8" y="124.3">PESD5V0U1UT</text>
<text x="131.2" y="120.9">K2N7002-7-F KUU</text>
<text x="136.5" y="123.1">R5</text>
<text x="218.3" y="120.6">150</text>
<text x="231.3" y="121.6">C3</text>
<text x="231.3" y="124.2">220uF</text>
<text x="136.5" y="128.1">0</text>
<text x="69.6" y="136.1">XP2</text>
<text x="122.8" y="137.8">Uout=Uin*0.625</text>
<text x="221.8" y="136.1">R8</text>
<text x="245" y="136.3">VT3</text>
<text x="106.5" y="141.1">R1</text>
<text x="130.5" y="141.1">R3</text>
<text x="221.8" y="141.1">10</text>
<text x="232.3" y="143.6">R9</text>
<text x="240.5" y="143.3">K2N7002-7-F KUU</text>
<text x="273.4" y="143.8">10nF</text>
<text x="273.9" y="141.3">C4</text>
<text x="293.4" y="142.3">S6B-ZR-SM4A-TF</text>
<text x="106.5" y="146">1.2k</text>
<text x="130.5" y="146">2k</text>
<text x="232.3" y="146.1">10k</text>
<text x="69.9" y="155.8">DS1070-3MVV6</text>
<text x="123.8" y="157.3">VD3</text>
<text x="123.8" y="159.7">PESD5V0U1UT</text>
<text x="69.6" y="176">XP3</text>
<text x="70.4" y="223.6">DS1013-10S</text>
</g>
<g font-size="2.3">
<text x="126.8" y="42.4">3</text>
<text x="129.8" y="43.7">Vin</text>
<text x="141.3" y="43.7">Vout</text>
<text x="147.7" y="42.4">2</text>
<text x="127.1" y="48.4">1</text>
<text x="129.8" y="49.7">GND</text>
<text x="141.3" y="49.7">Vout</text>
<text x="147.7" y="48.4">4</text>
</g>
<g font-size="1.4">
<text x="186.1" y="44.1">t°</text>
<text x="186.1" y="59.1">t°</text>
</g>
</svg>
